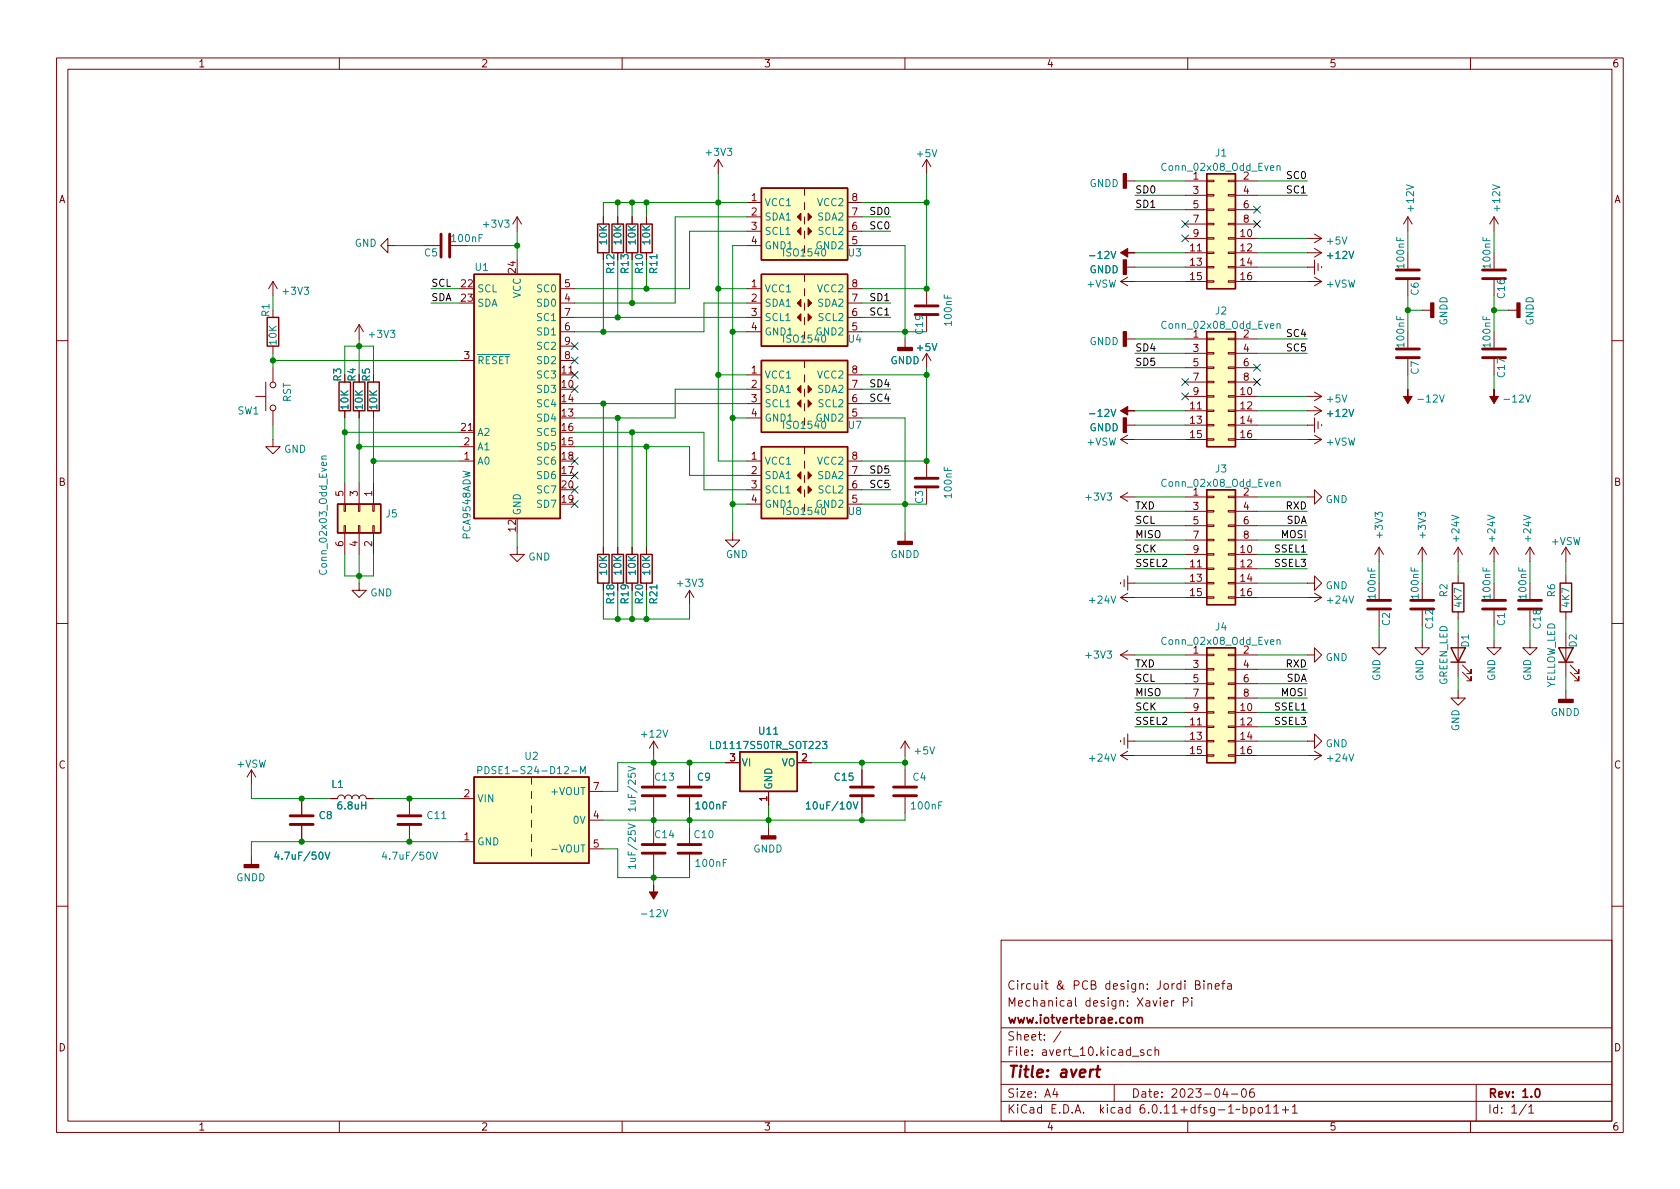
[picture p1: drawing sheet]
<svg xmlns="http://www.w3.org/2000/svg" width="297mm" height="210mm" viewBox="0 0 297 210" stroke-linecap="round" stroke-linejoin="round" font-family="sans-serif">
<g fill="none" stroke="#840000" stroke-width=".18">
<path d="M10 10.2h277v190.1h-277zM12 12.2h273v186.1h-273zM60 10.2v2M110 10.2v2M160 10.2v2M210 10.2v2M260 10.2v2M91.4 38.3v2.6M91.4 38.3l-.7 1.3M91.4 38.3l.8 1.3M106.7 38.3v1.3M109.2 38.3v1.3"/>
<path d="M111.8 38.3v1.3M114.3 38.3v1.3M127 28.2l-.8 1.3M127 28.2v2.5M127 28.2l.8 1.3M132.1 35.8h2.5M132.1 38.3h2.5M142.2 33.3v1.2M142.2 35.8v1.3M142.2 38.3v1.3M149.9 35.8h2.5M149.9 38.3h2.5"/>
<path d="M163.8 28.2l-.7 1.3M163.8 28.2v2.5M163.8 28.2l.8 1.3M199.1 32h1.6M209.5 32h3.9M209.5 34.5h3.9M209.5 37.1h3.9M209.5 39.6h3.9M213.4 39.5h1.2v.2h-1.2zM213.4 37h1.2v.2h-1.2zM213.4 34.4h1.2v.3h-1.2zM213.4 31.9h1.2v.2h-1.2z"/>
<path d="M217.2 39.5h1.2v.2h-1.2zM217.2 37h1.2v.2h-1.2zM217.2 34.4h1.2v.3h-1.2zM217.2 31.9h1.2v.2h-1.2zM218.4 32h3.8M218.4 34.5h3.8M218.4 37.1h3.8M218.4 39.6h3.8M248.9 38.3v2.6M248.9 38.3l-.7 1.3M248.9 38.3l.8 1.3M264.2 38.3v2.6"/>
<path d="M264.2 38.3l-.8 1.3M264.2 38.3l.7 1.3M48.3 49.8v2.5M48.3 49.8l-.8 1.2M48.3 49.8l.7 1.2M63.5 57.4l-.8 1.3M63.5 57.4v2.5M63.5 57.4l.8 1.3M68.6 43.4v-1.2l-1.3 1.2 1.3 1.3v-1.3h1.2M74.9 43.4h2.8M81.3 51h2.5M81.3 53.6h2.5"/>
<path d="M91.4 46v2.5M99.1 51h2.5M99.1 53.6h2.5M99.1 56.1h2.5M99.1 58.7h2.5M106.7 44.7v1.3M109.2 44.7v1.3M111.8 44.7v1.3M114.3 44.7v1.3M132.1 40.9h2.5M132.1 43.4h2.5M132.1 51h2.5"/>
<path d="M132.1 53.6h2.5M132.1 56.1h2.5M132.1 58.7h2.5M142.2 43.4v1.3zM142.2 58.7v1.2zM142.2 40.9v1.3M142.2 48.5v1.3M142.2 51v1.3M142.2 53.6v1.3M142.2 56.1v1.3M149.9 40.9h2.5M149.9 43.4h2.5"/>
<path d="M149.9 51h2.5M149.9 53.6h2.5M149.9 56.1h2.5M149.9 58.7h2.5M160 59.9v1.6M163.8 51v2.8M198.1 49.8h2.6M198.1 49.8l1.3 .7M199.1 47.2h1.6M199.1 59.9h1.6M199.4 49l-1.3 .8M209.5 42.2h3.9"/>
<path d="M209.5 49.8h3.9M209.5 44.7h3.9M209.5 47.2h3.9M209.5 59.9h3.9M211.7 44.4h.7M213.4 49.7h1.2v.2h-1.2zM213.4 47.1h1.2v.3h-1.2zM213.4 44.6h1.2v.2h-1.2zM213.4 42h1.2v.3h-1.2zM213.4 59.8h1.2v.3h-1.2zM217.2 49.7h1.2v.2h-1.2zM217.2 47.1h1.2v.3h-1.2z"/>
<path d="M217.2 44.6h1.2v.2h-1.2zM217.2 42h1.2v.3h-1.2zM217.2 59.8h1.2v.3h-1.2zM218.4 42.2h3.8M218.4 49.8h3.8M218.4 44.7h3.8M218.4 47.2h3.8M218.4 59.9h3.8M231.1 42.2h2.6M231.1 49.8h2.6M231.1 44.7h2.6M231.1 47.2h1.3"/>
<path d="M232.4 46v2.5M232.4 41.4l1.3 .8M232.4 49l1.3 .8M232.4 43.9l1.3 .8M233 46.6v1.3M233.7 47.1v.3M233.7 42.2l-1.3 .7M233.7 49.8l-1.3 .7M233.7 44.7l-1.3 .8M248.9 49.5v2.8M251.5 54.9h1.5M264.2 49.5v2.8"/>
<path d="M266.7 54.9h1.5M10 60.2h2M45.2 70.1h1.8M47 67.6v5M48.3 77.7v1.3h1.2l-1.2 1.3-1.3-1.3h1.3M48.3 61.2v1.3M48.3 65v2.6M48.3 72.6v2.6M61 72.6v1.3M63.5 72.6v1.3M66 72.6v1.3M81.3 79h2.5"/>
<path d="M81.3 76.4h2.5M81.3 63.7h2.5M82.8 76.1h.7M99.1 66.3h2.5M99.1 68.8h2.5M99.1 71.4h2.5M99.1 73.9h2.5M99.1 79h2.5M99.1 76.4h2.5M99.1 63.7h2.5M99.1 61.2h2.5M100.6 66h.7"/>
<path d="M132.1 66.3h2.5M132.1 68.8h2.5M132.1 71.4h2.5M132.1 73.9h2.5M142.2 73.9v1.3zM142.2 63.7v1.3M142.2 66.3v1.3M142.2 68.8v1.3M142.2 71.4v1.2M142.2 79v1.3M149.9 66.3h2.5M149.9 68.8h2.5"/>
<path d="M149.9 71.4h2.5M149.9 73.9h2.5M163.8 62.5v2.5M163.8 62.5l-.7 1.2M163.8 62.5l.8 1.2M198.1 77.7h2.6M198.1 77.7l1.3 .8M199.1 75.2h1.6M199.4 77l-1.3 .7M209.5 77.7h3.9M209.5 75.2h3.9M209.5 72.6h3.9"/>
<path d="M209.5 70.1h3.9M209.5 62.5h3.9M209.5 65h3.9M209.5 67.6h3.9M211.7 72.3h.7M213.4 77.6h1.2v.2h-1.2zM213.4 75.1h1.2v.2h-1.2zM213.4 72.5h1.2v.3h-1.2zM213.4 70h1.2v.2h-1.2zM213.4 67.4h1.2v.3h-1.2zM213.4 64.9h1.2v.2h-1.2zM213.4 62.4h1.2v.2h-1.2z"/>
<path d="M217.2 77.6h1.2v.2h-1.2zM217.2 75.1h1.2v.2h-1.2zM217.2 72.5h1.2v.3h-1.2zM217.2 70h1.2v.2h-1.2zM217.2 67.4h1.2v.3h-1.2zM217.2 64.9h1.2v.2h-1.2zM217.2 62.4h1.2v.2h-1.2zM218.4 77.7h3.8M218.4 75.2h3.8M218.4 72.6h3.8M218.4 70.1h3.8M218.4 62.5h3.8"/>
<path d="M218.4 65h3.8M218.4 67.6h3.8M231.1 77.7h2.6M231.1 75.2h1.3M231.1 72.6h2.6M231.1 70.1h2.6M232.4 77l1.3 .7M232.4 73.9v2.5M232.4 71.9l1.3 .7M232.4 69.3l1.3 .8M233 74.5v1.3M233.7 77.7l-1.3 .8"/>
<path d="M233.7 75.1v.2M233.7 72.6l-1.3 .8M233.7 70.1l-1.3 .8M248.9 63.5v2.8M264.2 63.5v2.8M285 60.2h2M60.8 89.1h.3v1.3h-.3zM60.8 93h.3v1.2h-.3zM61 85.3v3.8M61 94.2v3.8M63.4 89.1h.2v1.3h-.2zM63.4 93h.2v1.2h-.2z"/>
<path d="M63.5 85.3v3.8M63.5 94.2v3.8M65.9 89.1h.3v1.3h-.3zM65.9 93h.3v1.2h-.3zM66 85.3v3.8M66 94.2v3.8M81.3 81.5h2.5M91.4 96.8v1.2h1.3l-1.3 1.3-1.2-1.3h1.2M91.4 91.7v2.5M99.1 81.5h2.5M99.1 84.1h2.5M99.1 89.1h2.5"/>
<path d="M99.1 86.6h2.5M106.7 96.8v1.2M109.2 96.8v1.2M111.8 96.8v1.2M114.3 96.8v1.2M129.5 94.2v1.3h1.3l-1.3 1.3-1.2-1.3h1.2M132.1 81.5h2.5M132.1 84.1h2.5M132.1 89.1h2.5M132.1 86.6h2.5M142.2 89.1v1.3zM142.2 81.5v1.3"/>
<path d="M142.2 84.1v1.2M142.2 86.6v1.3M149.9 81.5h2.5M149.9 84.1h2.5M149.9 89.1h2.5M149.9 86.6h2.5M160 94.2v1.6M163.8 81.5v2.8M163.8 86.4v2.7M198.1 87.9h2.6M198.1 87.9l1.3 .7M199.4 87.1l-1.3 .8"/>
<path d="M209.5 87.9h3.9M209.5 98h3.9M209.5 90.4h3.9M209.5 93h3.9M209.5 95.5h3.9M213.4 97.9h1.2v.3h-1.2zM213.4 95.4h1.2v.2h-1.2zM213.4 92.8h1.2v.3h-1.2zM213.4 90.3h1.2v.2h-1.2zM213.4 87.8h1.2v.2h-1.2zM217.2 97.9h1.2v.3h-1.2zM217.2 95.4h1.2v.2h-1.2z"/>
<path d="M217.2 92.8h1.2v.3h-1.2zM217.2 90.3h1.2v.2h-1.2zM217.2 87.8h1.2v.2h-1.2zM218.4 87.9h3.8M218.4 98h3.8M218.4 90.4h3.8M218.4 93h3.8M218.4 95.5h3.8M231.1 87.9h1.3v-1.3l1.3 1.3-1.3 1.2v-1.2M243.8 96.8l-.7 1.2M243.8 96.8v2.5M243.8 96.8l.8 1.2"/>
<path d="M251.5 96.8l-.8 1.2M251.5 96.8v2.5M251.5 96.8l.7 1.2M257.8 96.8l-.8 1.2M257.8 96.8v2.5M257.8 96.8l.8 1.2M264.2 96.8v2.5M264.2 96.8l-.8 1.2M264.2 96.8l.7 1.2M270.5 96.8v2.5M270.5 96.8l-.8 1.2M270.5 96.8l.8 1.2"/>
<path d="M276.9 96.8v2.5M276.9 96.8l-.8 1.2M276.9 96.8l.7 1.2M10 110.2h2M63.5 103.1v1.3h1.3l-1.3 1.3-1.3-1.3h1.3M106.7 103.1v1.3M109.2 103.1v1.3M111.8 103.1v1.3M114.3 103.1v1.3M121.9 104.4l-.7 1.3M121.9 104.4v2.5M121.9 104.4l.8 1.3"/>
<path d="M198.1 105.7l1.3 .7M198.1 105.7h2.6M198.1 103v.2M198.1 115.8l1.3 .8M198.1 115.8h2.6M198.8 102.5v1.3M199.4 104.9l-1.3 .8M199.4 103.1h1.3M199.4 101.8v2.6M199.4 115.1l-1.3 .7M209.5 105.7h3.9M209.5 100.6h3.9"/>
<path d="M209.5 103.1h3.9M209.5 115.8h3.9M209.5 118.4h3.9M211.7 100.3h.7M213.4 105.5h1.2v.3h-1.2zM213.4 103h1.2v.2h-1.2zM213.4 100.5h1.2v.2h-1.2zM213.4 118.2h1.2v.3h-1.2zM213.4 115.7h1.2v.2h-1.2zM217.2 105.5h1.2v.3h-1.2zM217.2 103h1.2v.2h-1.2zM217.2 100.5h1.2v.2h-1.2z"/>
<path d="M217.2 118.2h1.2v.3h-1.2zM217.2 115.7h1.2v.2h-1.2zM218.4 105.7h3.8M218.4 100.6h3.8M218.4 103.1h3.8M218.4 115.8h3.8M218.4 118.4h3.8M231.1 103.1h1.3v-1.3l1.3 1.3-1.3 1.3v-1.3M231.1 115.8h1.3v-1.3l1.3 1.3-1.3 1.3v-1.3M231.1 105.7h2.6M232.4 104.9l1.3 .8M233.7 105.7l-1.3 .7"/>
<path d="M243.8 113.3v1.2h1.3l-1.3 1.3-1.2-1.3h1.2M243.8 107.9v2.8M251.5 113.3v1.2h1.2l-1.2 1.3-1.3-1.3h1.3M251.5 107.9v2.8M257.8 101.8v1.3M257.8 108.2v1.3M257.8 112v7.6M258.6 118.9l1.5 1.5v-.8v.8h-.8M258.6 117.6l1.5 1.5v-.7v.7h-.8M264.2 113.3v1.2h1.2l-1.2 1.3-1.3-1.3h1.3M264.2 107.9v2.8M270.5 113.3v1.2h1.3l-1.3 1.3-1.3-1.3h1.3"/>
<path d="M270.5 107.9v2.8M276.9 101.8v1.3M276.9 108.2v1.3M276.9 112v7.6M277.6 118.9l1.5 1.5v-.8v.8h-.7M277.6 117.6l1.5 1.5v-.7v.7h-.7M285 110.2h2M44.4 136.1v2.6M44.4 136.1l-.7 1.3M44.4 136.1l.8 1.3M94 137.4v1.3M94 139.9v1.3"/>
<path d="M104.1 139.9h2.6M115.6 131.1l-.8 1.2M115.6 131.1v2.5M115.6 136.1v2.8M115.6 131.1l.7 1.2M121.9 136.1v2.8M128.3 134.9h2.5M135.9 139.9v2.6M141 134.9h2.5M152.4 136.1v2.8M160 131.1v2.5M160 136.1v2.8"/>
<path d="M160 131.1l-.7 1.2M160 131.1l.8 1.2M198.1 130.9v.3M198.1 133.6l1.3 .8M198.1 133.6h2.6M198.8 130.4v1.3M199.4 129.8v2.5M199.4 132.8l-1.3 .8M199.4 131.1h1.3M209.5 133.6h3.9M209.5 126h3.9M209.5 128.5h3.9"/>
<path d="M209.5 131.1h3.9M209.5 120.9h3.9M209.5 123.4h3.9M211.7 128.2h.7M213.4 133.5h1.2v.2h-1.2zM213.4 130.9h1.2v.3h-1.2zM213.4 128.4h1.2v.2h-1.2zM213.4 125.9h1.2v.2h-1.2zM213.4 123.3h1.2v.3h-1.2zM213.4 120.8h1.2v.2h-1.2zM217.2 133.5h1.2v.2h-1.2zM217.2 130.9h1.2v.3h-1.2z"/>
<path d="M217.2 128.4h1.2v.2h-1.2zM217.2 125.9h1.2v.2h-1.2zM217.2 123.3h1.2v.3h-1.2zM217.2 120.8h1.2v.2h-1.2zM218.4 133.6h3.8M218.4 126h3.8M218.4 128.5h3.8M218.4 131.1h3.8M218.4 120.9h3.8M218.4 123.4h3.8M231.1 131.1h1.3v-1.3l1.3 1.3-1.3 1.2v-1.2M231.1 133.6h2.6"/>
<path d="M232.4 132.8l1.3 .8M233.7 133.6l-1.3 .8M257.8 122.2v1.2h1.3l-1.3 1.3-1.3-1.3h1.3M276.9 122.2v1.5M44.4 151.4v1.5M53.3 141.2v2.8M53.3 146v2.8M58.4 141.2h1.3a.64 .64 0 0 1 .6-.6 .64 .64 0 0 1 .7 .6 .64 .64 0 0 1 .6-.6 .64 .64 0 0 1 .6 .6 .64 .64 0 0 1 .7-.6 .64 .64 0 0 1 .6 .6 .64 .64 0 0 1 .6-.6 .64 .64 0 0 1 .7 .6h1.2M72.4 141.2v2.8M72.4 146v2.8M81.3 148.8h2.5M81.3 141.2h2.5"/>
<path d="M94 142.5v1.3M94 145v1.3M94 147.6v1.2M94 150.1v1.3M104.1 145h2.6M104.1 150.1h2.6M115.6 141v2.8M115.6 146.3v2.8M115.6 151.1v2.8M121.9 141v2.8M121.9 146.3v2.8M121.9 151.1v2.8"/>
<path d="M135.9 146.3v1.5M152.4 141v2.8M160 141v2.8M10 160.2h2M177 166.3h108v32h-108zM184.7 173.9h.6M184.9 173.4v1.3l.4 .2M188.8 177h.6v.9M189.4 177.3l-.5 .1a.29 .29 0 0 0-.2 .2 .29 .29 0 0 0 .2 .3h.5M190.1 176.4v1.3l.3 .2M199.4 177.8v.1M199.4 177v.1"/>
<path d="M202.9 174.8v.1M202.9 174v.1M285 160.2h2M60 198.3v2M110 198.3v2M160 198.3v2M177 194.8h108M177 191.8h108M177 187.8h108M177 181.8h108M182.5 186.5v.1M182.5 185.7v.1"/>
<path d="M184.6 183.8v.1M184.6 183v.1M187.6 182.4l-1.3 1.9M197 191.8v3M203.6 185.7l-.5-.1-.2 .3v.4l.1 .3h.6M204.2 185.8l.2-.2 .4 .1 .1 .9M204.2 185.1v1.5M210 198.3v2M217.7 193.5h1.2M219.7 192.6l.2-.1a.81 .81 0 0 1 .5 .7 .81 .81 0 0 1-.3 .8h-.1a.81 .81 0 0 1-.6-.6 .81 .81 0 0 1 .3-.8zM221.6 192.5a.59 .59 0 0 0-.7 .7v.5l.2 .3h.4l.2-.1 .1-.5-.2-.2-.4-.1-.3 .3M223.8 196.8h.8"/>
<path d="M225.2 195.8l.4-.5v1.5M225.2 196.8h.9M226.7 196.3h1.2M227.3 195.7v1.1M228.5 195.8l.4-.5v1.5M228.5 196.8h.9M260 198.3v2M261 191.8v6.5M270.3 195.8l.4-.5v1.5M270.3 196.8h.9"/>
<circle cx="48.3" cy="72.1" r=".51"/>
<circle cx="48.3" cy="68.1" r=".51"/>
</g>
<path d="M200.7 180.1l.2-.2 .4 .1v.9M201.3 180.1l.3-.2 .3 .1 .1 .9" fill="none" stroke="#840000" stroke-width=".3"/>
<g fill="none" stroke="#840000" stroke-width=".25">
<path d="M105.7 39.6h2v5.1h-2zM108.2 39.6h2v5.1h-2zM110.7 39.6h2.1v5.1h-2.1zM113.3 39.6h2v5.1h-2zM134.6 33.3h15.3v12.7h-15.3zM213.4 30.7h5v20.3h-5zM47.2 56.1h2.1v5.1h-2.1zM83.8 48.5h15.3v43.2h-15.3zM134.6 48.5h15.3v12.7h-15.3zM213.4 58.7h5v20.3h-5zM59.9 67.6h2.1v5h-2.1zM62.5 67.6h2v5h-2z"/>
<path d="M65 67.6h2.1v5h-2.1zM134.6 63.7h15.3v12.7h-15.3zM134.6 79h15.3v12.7h-15.3zM59.7 89.1h7.6v5.1h-7.6zM105.7 98h2v5.1h-2zM108.2 98h2v5.1h-2zM110.7 98h2.1v5.1h-2.1zM113.3 98h2v5.1h-2zM213.4 86.6h5v20.3h-5zM213.4 114.5h5v20.4h-5zM256.5 114.5h2.6l-1.3 2.6zM256.5 117.1h2.6"/>
<path d="M256.8 103.1h2v5.1h-2zM275.6 114.5h2.5l-1.2 2.6zM275.6 117.1h2.5M275.8 103.1h2.1v5.1h-2.1zM83.8 137.4h20.3v15.2h-20.3zM130.8 133h10.2v6.9h-10.2z"/>
</g>
<g fill="none" stroke="#008484" stroke-width=".18">
<path d="M89.2 38.9h.8l-.4 .5 .3 .1v.6l-.1 .1-.6-.1M128.6 26.2h.8l-.4 .5 .3 .1v.6l-.2 .1-.5-.1M164.8 26.5l.4 1.2 .4-1.2M224.6 29.7l.6-.1v-.2l-.4-.1-.2 .2 .1 .6h.5M225.8 29.4l.2-.1 .3 .1v.7M225.8 29.3v.8M248.7 32.7l1.2 .4-1.2 .4M263.9 32.7l1.3 .4-1.3 .4M53.8 50.8h.8l-.4 .5 .3 .1v.5l-.2 .2-.5-.2M69 58.4h.8l-.4 .5 .4 .1v.6l-.2 .1-.6-.1M85.3 41.5h-.6v1.2M116.1 45v.7"/>
<path d="M145.4 44.1l.2-.1a.68 .68 0 0 1 .4 .6 .68 .68 0 0 1-.4 .7l-.2-.1-.1-.4zM145.4 59.4l.2-.2a.68 .68 0 0 1 .4 .7 .68 .68 0 0 1-.4 .6l-.2-.1-.1-.4zM166.9 52.1v.6h1.3M196.4 44.4l.5 1.3 .4-1.3M224.6 57.7l.6-.2v-.2l-.4-.1-.2 .2 .1 .6h.5M225.8 57.4l.2-.2 .3 .1v.8M225.8 57.2v.9M237.3 41.9l.4 1.3 .4-1.3M238.5 44.4l.4 1.3 .5-1.3M247 55.9v.6h1.2M247 41.9v.7h1.2M262.2 41.9v.7h1.3"/>
<path d="M262.2 55.9v.6h1.3M84.4 62.7h5.7M145.4 74.6l.2-.1a.68 .68 0 0 1 .4 .6 .68 .68 0 0 1-.4 .7l-.2-.2-.1-.3zM164.8 60.7l.4 1.3 .4-1.3M196.4 72.4l.5 1.2 .4-1.2M237.3 69.8l.4 1.3 .4-1.3M238.5 72.4l.4 1.2 .5-1.2M254.5 69.8l.4 1.3 .5-1.3M269.7 69.8l.5 1.3 .4-1.3M56.9 81.2h.8M57.7 81.8v.4l-.2 .1h-.6v-.5l.3-.1 .1 .6M57.7 80.6l-.8 .1v.3l.1 .2"/>
<path d="M145.4 89.8l.2-.1a.68 .68 0 0 1 .4 .7 .68 .68 0 0 1-.4 .6l-.2-.1-.1-.4zM166.9 82.6v.6h1.3M195.7 87.2h.8l-.4 .5 .4 .1v.5l-.2 .2-.6-.2M224.6 85.6l.6-.1v-.3h-.4l-.2 .2 .1 .6h.5M225.8 85.3l.2-.1h.3v.8M225.8 85.2v.8M243.1 91.4v-.8l.5 .4 .1-.4h.6l.1 .2-.1 .6M250.8 91.4v-.8l.4 .4 .2-.4h.5l.1 .2-.1 .6M256.7 91.1l1.2 .4-1.2 .4M263 91.1l1.3 .4-1.3 .4M269.4 91.1l1.2 .4-1.2 .4M116.1 103.4v.8"/>
<path d="M123.5 102.4h.8l-.4 .5 .3 .1v.6l-.1 .1-.6-.1M195.7 115.1h.8l-.4 .5 .4 .1v.6l-.2 .1-.6-.1M196.4 105.4l.5 1.3 .4-1.3M224.6 113.5l.6-.1v-.2l-.4-.1-.2 .2 .1 .6h.5M225.8 113.2l.2-.1 .3 .1v.8M225.8 113.1v.9M238.5 105.4l.4 1.3 .5-1.3M241.9 100.4v.6h1.2M249.5 100.4v.6h1.3M262.2 100.4v.6h1.3M268.5 100.4v.6h1.3M99.8 135.7l.5-.2 .2 .4-.8 .9h.8"/>
<path d="M101.1 136.3h.9M102.6 136.8v-1.3l.5 1 .4-1v1.3M111.1 135.5l1.2 .4-1.2 .5M117.2 129.1l.4 1.3 .5-1.3M136.8 129.8h.7M145.4 131.1h.8l-.4 .5 .3 .1v.6l-.1 .1-.6-.1M164.4 132.1l.4 1.2 .4-1.2M196.4 133.3l.5 1.3 .4-1.3M238.5 133.3l.4 1.3 .5-1.3M56.5 150.8l.2-.1a.68 .68 0 0 1 .4 .6 .68 .68 0 0 1-.4 .7l-.2-.2-.1-.3zM57.5 150.7l.4 1.3 .4-1.3M64 142.4h.7"/>
<path d="M64.7 141.8v1.3M75.6 150.8l.1-.1a.68 .68 0 0 1 .5 .6 .68 .68 0 0 1-.5 .7l-.1-.2-.2-.3zM76.5 150.7l.4 1.3 .5-1.3M78.1 144.8h.7M102.7 149.4h.7M111.1 145.7l1.2 .4-1.2 .4M128.5 152h-.6v1.2M128.5 141.8h-.6v1.3M150.8 141.8l.5 1.3 .4-1.3M166.6 141.8h-.6v1.3M117.2 160.8l.4 1.3 .5-1.3"/>
</g>
<g fill="#ffffc2" stroke="#ffffc2" stroke-width=".18">
<path d="M83.8 137.4h20.3v15.2h-20.3z"/>
<path d="M213.4 86.6h5v20.3h-5z"/>
<path d="M134.6 63.7h15.3v12.7h-15.3z"/>
<path d="M134.6 33.3h15.3v12.7h-15.3z"/>
<path d="M134.6 48.5h15.3v12.7h-15.3z"/>
<path d="M83.8 48.5h15.3v43.2h-15.3z"/>
<path d="M134.6 79h15.3v12.7h-15.3z"/>
<path d="M59.7 89.1h7.6v5.1h-7.6z"/>
<path d="M130.8 133h10.2v6.9h-10.2z"/>
<path d="M213.4 114.5h5v20.4h-5z"/>
<path d="M213.4 30.7h5v20.3h-5z"/>
<path d="M213.4 58.7h5v20.3h-5z"/>
</g>
<g fill="#840000" stroke="#840000" stroke-width=".18">
<path d="M248.9 68.8v1.3h.8l-.8 1.3-.7-1.3h.7z"/>
<path d="M141 68.8l.6-.6v1.3z"/>
<path d="M142.9 70.7l.6 .7-.6 .6z"/>
<path d="M142.9 68.2l.6 .6-.6 .7z"/>
<path d="M141 71.4l.6-.7v1.3z"/>
<path d="M141 38.3l.6-.6v1.3z"/>
<path d="M142.9 40.3l.6 .6-.6 .6z"/>
<path d="M142.9 37.7l.6 .6-.6 .7z"/>
<path d="M141 40.9l.6-.6v1.2z"/>
<path d="M141 53.6l.6-.6v1.2z"/>
<path d="M142.9 55.5l.6 .6-.6 .7z"/>
<path d="M142.9 53l.6 .6-.6 .6z"/>
<path d="M141 56.1l.6-.6v1.3z"/>
<path d="M141 84.1l.6-.7v1.3z"/>
<path d="M142.9 86l.6 .6-.6 .6z"/>
<path d="M142.9 83.4l.6 .7-.6 .6z"/>
<path d="M141 86.6l.6-.6v1.2z"/>
<path d="M264.2 68.8v1.3h.7l-.7 1.3-.8-1.3h.8z"/>
<path d="M198.1 72.6l1.3-.7v.7h1.3h-1.3v.8z"/>
<path d="M198.1 44.7l1.3-.8v.8h1.3h-1.3v.8z"/>
<path d="M115.6 156.5v1.2h.7l-.7 1.3-.8-1.3h.8z"/>
</g>
<g fill="none" stroke="#840000" stroke-width=".51">
<path d="M78 41.4v4.1M79.5 41.4v4.1M161.8 55.6h4.1M161.8 54.1h4.1M246.9 49.3h4.1M246.9 47.7h4.1M262.1 49.3h4.1M262.1 47.7h4.1M246.9 63.2h4.1M246.9 61.7h4.1M262.1 63.2h4.1M262.1 61.7h4.1"/>
<path d="M161.8 86.1h4.1M161.8 84.6h4.1M241.8 107.7h4.1M241.8 106.2h4.1M249.4 107.7h4.1M249.4 106.2h4.1M262.1 107.7h4.1M262.1 106.2h4.1M268.5 107.7h4M268.5 106.2h4M113.5 139.2h4.1M119.9 139.2h4.1"/>
<path d="M150.4 139.2h4M158 139.2h4.1M51.3 145.8h4.1M51.3 144.3h4.1M70.4 145.8h4M70.4 144.3h4M113.5 140.7h4.1M113.5 150.9h4.1M113.5 149.3h4.1M119.9 140.7h4.1M119.9 150.9h4.1M119.9 149.3h4.1"/>
<path d="M150.4 140.7h4M158 140.7h4.1"/>
</g>
<g fill="#840000" stroke="#840000" stroke-width=".25">
<path d="M253 53.6h.5v2.5h-.5z"/>
<path d="M43.2 152.9h2.5v.5h-2.5z"/>
<path d="M158.7 61.5h2.6v.5h-2.6z"/>
<path d="M158.7 95.8h2.6v.5h-2.6z"/>
<path d="M268.2 53.6h.5v2.5h-.5z"/>
<path d="M198.6 73.9h.5v2.5h-.5z"/>
<path d="M275.6 123.7h2.5v.5h-2.5z"/>
<path d="M198.6 58.7h.5v2.5h-.5z"/>
<path d="M198.6 46h.5v2.5h-.5z"/>
<path d="M198.6 30.7h.5v2.6h-.5z"/>
<path d="M134.6 147.8h2.6v.5h-2.6z"/>
</g>
<g fill="none" stroke="#008400" stroke-width=".18">
<path d="M109.2 35.8v2.5M111.8 35.8v2.5M114.3 35.8v2.5M127 30.7v50.8h5.1M132.1 38.3h-12.7v15.3h-17.8M132.1 35.8h-25.4v2.5M152.4 35.8h11.4M152.4 38.3h5.1M163.8 30.7v20.3h-11.4M200.7 32h8.8M200.7 34.5h8.8M200.7 37.1h8.8"/>
<path d="M222.2 32h8.9M222.2 34.5h8.9M48.3 52.3v2.6M63.5 59.9v6.4M69.8 43.4h5.1M76.2 53.6h5.1M76.2 51h5.1M82.5 43.4h8.9M91.4 40.9v5.1M101.6 56.1h30.5M106.7 46v12.7M109.2 46v10.1"/>
<path d="M111.8 46v7.6M114.3 46v5M127 51h5.1M129.5 58.7h2.6M132.1 53.6h-7.6v5.1h-22.9M132.1 40.9h-10.2v10.1h-20.3M132.1 43.4h-2.6v50.8M152.4 58.7h11.4M152.4 53.6h5.1M152.4 40.9h5.1M152.4 43.4h7.6v16.5M152.4 56.1h5.1"/>
<path d="M200.7 59.9h8.8M200.7 49.8h8.8M200.7 44.7h8.8M200.7 47.2h8.8M222.2 59.9h8.9M222.2 49.8h8.9M222.2 44.7h8.9M222.2 47.2h8.9M222.2 42.2h8.9M248.9 40.9v3.8M248.9 52.3v6.4M248.9 54.9h2.6"/>
<path d="M264.2 54.9h2.5M264.2 40.9v3.8M264.2 52.3v6.4M48.3 62.5v2.5M48.3 75.2v2.5M48.3 63.7h33M61 66.3v-5.1h5v5.1M61 73.9v11.4M61 76.4h20.3M63.5 73.9v11.4M63.5 79h17.8M66 73.9v11.4"/>
<path d="M101.6 79h20.3v5.1h10.2M101.6 76.4h22.9v10.2h7.6M101.6 71.4h30.5M106.7 71.4v25.4M109.2 73.9v22.9M111.8 76.4v20.4M114.3 79v17.8M127 66.3h5.1M129.5 73.9h2.6M132.1 68.8h-12.7v5.1h-17.8M152.4 73.9h7.6v20.3M152.4 66.3h11.4"/>
<path d="M152.4 68.8h5.1M152.4 71.4h5.1M163.8 65v16.5h-11.4M200.7 77.7h8.8M200.7 75.2h8.8M200.7 72.6h8.8M200.7 62.5h8.8M200.7 65h8.8M222.2 77.7h8.9M222.2 70.1h8.9M222.2 75.2h8.9M222.2 72.6h8.9"/>
<path d="M222.2 62.5h8.9M248.9 66.3v2.5M264.2 66.3v2.5M61 98v3.8h5v-3.8M63.5 98v5.1M66 81.5h15.3M91.4 94.2v2.6M129.5 89.1h2.6M152.4 89.1h11.4M152.4 86.6h5.1M152.4 84.1h5.1M200.7 87.9h8.8"/>
<path d="M200.7 93h8.8M200.7 90.4h8.8M200.7 95.5h8.8M200.7 98h8.8M222.2 87.9h8.9M222.2 93h8.9M222.2 90.4h8.9M222.2 95.5h8.9M222.2 98h8.9M243.8 99.3v3.8M251.5 99.3v3.8M257.8 99.3v2.5"/>
<path d="M264.2 99.3v3.8M270.5 99.3v3.8M276.9 99.3v2.5M106.7 104.4v5.1h15.2v-2.6M109.2 104.4v5.1M111.8 104.4v5.1M114.3 104.4v5.1M200.7 103.1h8.8M200.7 100.6h8.8M200.7 118.4h8.8M200.7 115.8h8.8M200.7 105.7h8.8"/>
<path d="M222.2 103.1h8.9M222.2 100.6h8.9M222.2 118.4h8.9M222.2 115.8h8.9M222.2 105.7h8.9M243.8 110.7v2.6M251.5 110.7v2.6M257.8 109.5v2.5M257.8 119.6v2.6M264.2 110.7v2.6M270.5 110.7v2.6M276.9 109.5v2.5"/>
<path d="M276.9 119.6v2.6M44.4 138.7v2.5h14M115.6 133.6v2.5M121.9 134.9v1.2M128.3 134.9h-19.1v5h-2.5M143.5 134.9h16.5M152.4 134.9v1.2M160 133.6v2.5M200.7 120.9h8.8M200.7 133.6h8.8M200.7 123.4h8.8M200.7 126h8.8"/>
<path d="M200.7 128.5h8.8M200.7 131.1h8.8M222.2 120.9h8.9M222.2 133.6h8.9M222.2 123.4h8.9M222.2 126h8.9M222.2 128.5h8.9M222.2 131.1h8.9M66 141.2h15.3M81.3 148.8h-36.9v2.6M106.7 150.1h2.5v5.1h12.7v-1.3M115.6 143.8v2.5"/>
<path d="M115.6 153.9v2.6M121.9 143.8v2.5M135.9 142.5v3.8M152.4 143.8v1.2M160 143.8v1.2h-53.3"/>
</g>
<g fill="none" stroke="#000084" stroke-width=".18">
<path d="M208.9 39l1.3 1.2M210.2 39l-1.3 1.2M221.6 39l1.3 1.2M221.6 36.5l1.3 1.2M222.9 39l-1.3 1.2M222.9 36.5l-1.3 1.2M208.9 41.5l1.3 1.3M210.2 41.5l-1.3 1.3M101 68.2l1.2 1.2M101 65.7l1.2 1.2M101 60.6l1.2 1.2M101 63.1l1.2 1.3"/>
<path d="M102.2 68.2l-1.2 1.2M102.2 65.7l-1.2 1.2M102.2 60.6l-1.2 1.2M102.2 63.1l-1.2 1.3M208.9 66.9l1.3 1.3M208.9 69.5l1.3 1.2M210.2 66.9l-1.3 1.3M210.2 69.5l-1.3 1.2M221.6 64.4l1.3 1.2M221.6 66.9l1.3 1.3M222.9 64.4l-1.3 1.2M222.9 66.9l-1.3 1.3"/>
<path d="M101 86l1.2 1.2M101 88.5l1.2 1.3M101 80.9l1.2 1.2M101 83.5l1.2 1.2M102.2 86l-1.2 1.2M102.2 88.5l-1.2 1.3M102.2 80.9l-1.2 1.2M102.2 83.5l-1.2 1.2"/>
</g>
<g fill="#008400" stroke="#008400" stroke-width=".18">
<circle cx="111.8" cy="76.4" r=".46"/>
<circle cx="248.9" cy="54.9" r=".46"/>
<circle cx="264.2" cy="54.9" r=".46"/>
<circle cx="163.8" cy="66.3" r=".46"/>
<circle cx="160" cy="58.7" r=".46"/>
<circle cx="163.8" cy="51" r=".46"/>
<circle cx="163.8" cy="35.8" r=".46"/>
<circle cx="106.7" cy="58.7" r=".46"/>
<circle cx="106.7" cy="71.4" r=".46"/>
<circle cx="109.2" cy="73.9" r=".46"/>
<circle cx="111.8" cy="35.8" r=".46"/>
<circle cx="109.2" cy="35.8" r=".46"/>
<circle cx="91.4" cy="43.4" r=".46"/>
<circle cx="129.5" cy="58.7" r=".46"/>
<circle cx="127" cy="35.8" r=".46"/>
<circle cx="127" cy="51" r=".46"/>
<circle cx="129.5" cy="89.1" r=".46"/>
<circle cx="129.5" cy="73.9" r=".46"/>
<circle cx="127" cy="66.3" r=".46"/>
<circle cx="163.8" cy="81.5" r=".46"/>
<circle cx="114.3" cy="79" r=".46"/>
<circle cx="160" cy="89.1" r=".46"/>
<circle cx="114.3" cy="35.8" r=".46"/>
<circle cx="114.3" cy="51" r=".46"/>
<circle cx="109.2" cy="56.1" r=".46"/>
<circle cx="111.8" cy="53.6" r=".46"/>
<circle cx="152.4" cy="134.9" r=".46"/>
<circle cx="152.4" cy="145" r=".46"/>
<circle cx="114.3" cy="109.5" r=".46"/>
<circle cx="160" cy="134.9" r=".46"/>
<circle cx="135.9" cy="145" r=".46"/>
<circle cx="66" cy="81.5" r=".46"/>
<circle cx="109.2" cy="109.5" r=".46"/>
<circle cx="111.8" cy="109.5" r=".46"/>
<circle cx="53.3" cy="148.8" r=".46"/>
<circle cx="53.3" cy="141.2" r=".46"/>
<circle cx="72.4" cy="141.2" r=".46"/>
<circle cx="72.4" cy="148.8" r=".46"/>
<circle cx="63.5" cy="101.8" r=".46"/>
<circle cx="61" cy="76.4" r=".46"/>
<circle cx="48.3" cy="63.7" r=".46"/>
<circle cx="63.5" cy="61.2" r=".46"/>
<circle cx="63.5" cy="79" r=".46"/>
<circle cx="121.9" cy="145" r=".46"/>
<circle cx="115.6" cy="145" r=".46"/>
<circle cx="121.9" cy="134.9" r=".46"/>
<circle cx="115.6" cy="155.2" r=".46"/>
<circle cx="115.6" cy="134.9" r=".46"/>
</g>
<g font-size="2.8" fill="#840000">
<text x="178" y="191.2">Title:</text>
<text x="187.3" y="191.2">avert</text>
</g>
<g font-size="2.1" fill="#840000">
<text x="178" y="178.5">Mechanical</text>
<text x="178" y="175.5">Circuit</text>
<text x="186.7" y="175.5">&amp;</text>
<text x="189.8" y="175.5">PCB</text>
<text x="191.8" y="178.5">design:</text>
<text x="195.6" y="175.5">design:</text>
<text x="201.1" y="178.5">Xavier</text>
<text x="204.9" y="175.5">Jordi</text>
<text x="209.2" y="178.5">Pi</text>
<text x="211.7" y="175.5">Binefa</text>
<text x="178" y="184.5">Sheet:</text>
<text x="178" y="181.5">www.iotvertebrae.com</text>
<text x="178" y="187.2">File:</text>
<text x="184.4" y="187.2">avert_10.kicad_sch</text>
<text x="178" y="197.4">KiCad</text>
<text x="178" y="194.6">Size:</text>
<text x="184.7" y="194.6">A4</text>
<text x="185.7" y="197.4">E.D.A.</text>
<text x="194.6" y="197.4">kicad</text>
<text x="200" y="194.6">Date:</text>
<text x="201.8" y="197.4">6.0.11+dfsg-1~bpo11+1</text>
<text x="207" y="194.6">2023-04-06</text>
<text x="263" y="194.6">Rev:</text>
<text x="263" y="197.4">Id:</text>
<text x="267.1" y="197.4">1/1</text>
<text x="269.1" y="194.6">1.0</text>
</g>
<g font-size="1.8" fill="#840000">
<text x="35" y="12.3">1</text>
<text x="85" y="12.3">2</text>
<text x="135" y="12.3">3</text>
<text x="185" y="12.3">4</text>
<text x="235" y="12.3">5</text>
<text x="285" y="12.3">6</text>
<text x="132.7" y="35.6">1</text>
<text x="150.4" y="35.6">8</text>
<text x="210.8" y="31.7">1</text>
<text x="210.8" y="34.3">3</text>
<text x="219.7" y="31.7">2</text>
<text x="219.7" y="34.3">4</text>
<text x="10.4" y="36.3">A</text>
<text x="132.7" y="38.1">2</text>
<text x="132.7" y="40.6">3</text>
<text x="150.4" y="40.6">6</text>
<text x="150.4" y="38.1">7</text>
<text x="210.8" y="36.8">5</text>
<text x="210.8" y="39.4">7</text>
<text x="210.8" y="41.9">9</text>
<text x="219.1" y="41.9">10</text>
<text x="219.7" y="36.8">6</text>
<text x="219.7" y="39.4">8</text>
<text x="285.4" y="36.3">A</text>
<text x="132.7" y="43.2">4</text>
<text x="150.4" y="43.2">5</text>
<text x="210.2" y="44.4">11</text>
<text x="210.2" y="47">13</text>
<text x="219.1" y="44.4">12</text>
<text x="219.1" y="47">14</text>
<text x="81.3" y="50.8">22</text>
<text x="81.3" y="53.3">23</text>
<text x="91.2" y="48.5" transform="rotate(-90 91.2 48.5)">24</text>
<text x="99.6" y="53.3">4</text>
<text x="99.6" y="50.8">5</text>
<text x="132.7" y="50.8">1</text>
<text x="132.7" y="53.3">2</text>
<text x="150.4" y="53.3">7</text>
<text x="150.4" y="50.8">8</text>
<text x="210.2" y="49.5">15</text>
<text x="219.1" y="49.5">16</text>
<text x="99.6" y="58.4">6</text>
<text x="99.6" y="55.9">7</text>
<text x="132.7" y="55.9">3</text>
<text x="132.7" y="58.4">4</text>
<text x="150.4" y="58.4">5</text>
<text x="150.4" y="55.9">6</text>
<text x="210.8" y="59.7">1</text>
<text x="219.7" y="59.7">2</text>
<text x="81.9" y="63.5">3</text>
<text x="99.6" y="63.5">8</text>
<text x="99.6" y="61">9</text>
<text x="210.8" y="62.2">3</text>
<text x="210.8" y="64.8">5</text>
<text x="219.7" y="62.2">4</text>
<text x="219.7" y="64.8">6</text>
<text x="60.7" y="67.6" transform="rotate(-90 60.7 67.6)">R3</text>
<text x="63.3" y="67.6" transform="rotate(-90 63.3 67.6)">R4</text>
<text x="65.8" y="67.6" transform="rotate(-90 65.8 67.6)">R5</text>
<text x="99" y="68.6">10</text>
<text x="99" y="66">11</text>
<text x="99" y="71.1">14</text>
<text x="132.7" y="66">1</text>
<text x="132.7" y="68.6">2</text>
<text x="132.7" y="71.1">3</text>
<text x="150.4" y="71.1">6</text>
<text x="150.4" y="68.6">7</text>
<text x="150.4" y="66">8</text>
<text x="210.8" y="67.3">7</text>
<text x="210.8" y="69.8">9</text>
<text x="219.1" y="69.8">10</text>
<text x="219.7" y="67.3">8</text>
<text x="81.3" y="76.2">21</text>
<text x="99" y="73.7">13</text>
<text x="99" y="76.2">16</text>
<text x="132.7" y="73.7">4</text>
<text x="150.4" y="73.7">5</text>
<text x="210.2" y="72.4">11</text>
<text x="210.2" y="74.9">13</text>
<text x="210.2" y="77.5">15</text>
<text x="219.1" y="72.4">12</text>
<text x="219.1" y="74.9">14</text>
<text x="219.1" y="77.5">16</text>
<text x="81.9" y="81.3">1</text>
<text x="81.9" y="78.7">2</text>
<text x="99" y="78.7">15</text>
<text x="99" y="83.8">17</text>
<text x="99" y="81.3">18</text>
<text x="132.7" y="81.3">1</text>
<text x="132.7" y="83.8">2</text>
<text x="150.4" y="83.8">7</text>
<text x="150.4" y="81.3">8</text>
<text x="10.3" y="86.3">B</text>
<text x="60.7" y="87.9" transform="rotate(-90 60.7 87.9)">5</text>
<text x="63.2" y="87.9" transform="rotate(-90 63.2 87.9)">3</text>
<text x="65.8" y="87.9" transform="rotate(-90 65.8 87.9)">1</text>
<text x="99" y="88.9">19</text>
<text x="99" y="86.4">20</text>
<text x="132.7" y="86.4">3</text>
<text x="132.7" y="88.9">4</text>
<text x="150.4" y="88.9">5</text>
<text x="150.4" y="86.4">6</text>
<text x="210.8" y="87.6">1</text>
<text x="219.7" y="87.6">2</text>
<text x="285.3" y="86.3">B</text>
<text x="91.2" y="94.2" transform="rotate(-90 91.2 94.2)">12</text>
<text x="210.8" y="90.2">3</text>
<text x="210.8" y="92.7">5</text>
<text x="210.8" y="95.2">7</text>
<text x="219.7" y="90.2">4</text>
<text x="219.7" y="92.7">6</text>
<text x="219.7" y="95.2">8</text>
<text x="60.7" y="96.8" transform="rotate(-90 60.7 96.8)">6</text>
<text x="63.2" y="96.8" transform="rotate(-90 63.2 96.8)">4</text>
<text x="65.8" y="96.8" transform="rotate(-90 65.8 96.8)">2</text>
<text x="210.2" y="100.3">11</text>
<text x="210.8" y="97.8">9</text>
<text x="219.1" y="97.8">10</text>
<text x="219.1" y="100.3">12</text>
<text x="210.2" y="102.9">13</text>
<text x="210.2" y="105.4">15</text>
<text x="219.1" y="102.9">14</text>
<text x="219.1" y="105.4">16</text>
<text x="210.8" y="115.6">1</text>
<text x="210.8" y="118.1">3</text>
<text x="219.7" y="115.6">2</text>
<text x="219.7" y="118.1">4</text>
<text x="210.8" y="120.6">5</text>
<text x="210.8" y="123.2">7</text>
<text x="210.8" y="125.7">9</text>
<text x="219.1" y="125.7">10</text>
<text x="219.7" y="120.6">6</text>
<text x="219.7" y="123.2">8</text>
<text x="210.2" y="128.3">11</text>
<text x="210.2" y="130.8">13</text>
<text x="219.1" y="128.3">12</text>
<text x="219.1" y="130.8">14</text>
<text x="10.3" y="136.3">C</text>
<text x="128.9" y="134.6">3</text>
<text x="141.6" y="134.6">2</text>
<text x="210.2" y="133.3">15</text>
<text x="219.1" y="133.3">16</text>
<text x="285.3" y="136.3">C</text>
<text x="81.9" y="141">2</text>
<text x="104.7" y="139.7">7</text>
<text x="135.6" y="141.9" transform="rotate(-90 135.6 141.9)">1</text>
<text x="81.9" y="148.6">1</text>
<text x="104.7" y="144.8">4</text>
<text x="104.7" y="149.9">5</text>
<text x="10.3" y="186.3">D</text>
<text x="285.3" y="186.3">D</text>
<text x="35" y="200.3">1</text>
<text x="85" y="200.3">2</text>
<text x="135" y="200.3">3</text>
<text x="185" y="200.3">4</text>
<text x="235" y="200.3">5</text>
<text x="285" y="200.3">6</text>
</g>
<g font-size="1.8" fill="#008484">
<text x="124.5" y="27.9">+3V3</text>
<text x="161.8" y="28.2">+5V</text>
<text x="214.7" y="28.1">J1</text>
<text x="192.6" y="33.5">GNDD</text>
<text x="205.1" y="30.6">Conn_02x08_Odd_Even</text>
<text x="85.1" y="40.6">+3V3</text>
<text x="135.1" y="36.8">VCC1</text>
<text x="135.1" y="39.4">SDA1</text>
<text x="135.1" y="41.9">SCL1</text>
<text x="144.4" y="36.8">VCC2</text>
<text x="144.4" y="39.4">SDA2</text>
<text x="144.5" y="41.9">SCL2</text>
<text x="250.4" y="37.7" transform="rotate(-90 250.4 37.7)">+12V</text>
<text x="265.6" y="37.7" transform="rotate(-90 265.6 37.7)">+12V</text>
<text x="62.6" y="44">GND</text>
<text x="74.9" y="45.7">C5</text>
<text x="79.5" y="43.2">100nF</text>
<text x="107.7" y="43.5" transform="rotate(-90 107.7 43.5)">10K</text>
<text x="110.2" y="43.5" transform="rotate(-90 110.2 43.5)">10K</text>
<text x="112.8" y="43.5" transform="rotate(-90 112.8 43.5)">10K</text>
<text x="115.3" y="43.5" transform="rotate(-90 115.3 43.5)">10K</text>
<text x="135.1" y="44.5">GND1</text>
<text x="138.2" y="45.7">ISO1540</text>
<text x="144.1" y="44.5">GND2</text>
<text x="149.8" y="45.7">U3</text>
<text x="192.2" y="46.2">-12V</text>
<text x="234.3" y="43.6">+5V</text>
<text x="234.3" y="46.2">+12V</text>
<text x="248.7" y="47.7" transform="rotate(-90 248.7 47.7)">100nF</text>
<text x="263.9" y="47.7" transform="rotate(-90 263.9 47.7)">100nF</text>
<text x="49.7" y="52.5">+3V3</text>
<text x="83.8" y="48.3">U1</text>
<text x="84.3" y="52.1">SCL</text>
<text x="92.5" y="52.8" transform="rotate(-90 92.5 52.8)">VCC</text>
<text x="94.7" y="52.1">SC0</text>
<text x="109" y="48.5" transform="rotate(-90 109 48.5)">R12</text>
<text x="111.5" y="48.5" transform="rotate(-90 111.5 48.5)">R13</text>
<text x="114.1" y="48.5" transform="rotate(-90 114.1 48.5)">R10</text>
<text x="116.6" y="48.5" transform="rotate(-90 116.6 48.5)">R11</text>
<text x="135.1" y="52.1">VCC1</text>
<text x="144.4" y="52.1">VCC2</text>
<text x="192" y="51.2">+VSW</text>
<text x="192.6" y="48.7">GNDD</text>
<text x="234.3" y="51.2">+VSW</text>
<text x="251.2" y="52.4" transform="rotate(-90 251.2 52.4)">C6</text>
<text x="266.5" y="53" transform="rotate(-90 266.5 53)">C16</text>
<text x="48" y="56.1" transform="rotate(-90 48 56.1)">R1</text>
<text x="84.3" y="54.6">SDA</text>
<text x="94.7" y="54.6">SD0</text>
<text x="94.7" y="59.7">SD1</text>
<text x="94.7" y="57.2">SC1</text>
<text x="135.1" y="54.6">SDA1</text>
<text x="135.1" y="57.2">SCL1</text>
<text x="135.1" y="59.7">GND1</text>
<text x="144.1" y="59.7">GND2</text>
<text x="144.4" y="54.6">SDA2</text>
<text x="144.5" y="57.2">SCL2</text>
<text x="163.6" y="59.3" transform="rotate(-90 163.6 59.3)">C19</text>
<text x="168.7" y="57.9" transform="rotate(-90 168.7 57.9)">100nF</text>
<text x="205.1" y="58.5">Conn_02x08_Odd_Even</text>
<text x="214.7" y="56">J2</text>
<text x="256.3" y="57.6" transform="rotate(-90 256.3 57.6)">GNDD</text>
<text x="271.5" y="57.6" transform="rotate(-90 271.5 57.6)">GNDD</text>
<text x="49.3" y="61.2" transform="rotate(-90 49.3 61.2)">10K</text>
<text x="64.9" y="60.1">+3V3</text>
<text x="84.3" y="64.8">~{RESET}</text>
<text x="94.7" y="64.8">SD2</text>
<text x="94.7" y="62.2">SC2</text>
<text x="138.2" y="61">ISO1540</text>
<text x="149.8" y="61">U4</text>
<text x="157.4" y="64.8">GNDD</text>
<text x="161.8" y="62.5">+5V</text>
<text x="192.6" y="61.4">GNDD</text>
<text x="248.7" y="61.7" transform="rotate(-90 248.7 61.7)">100nF</text>
<text x="263.9" y="61.7" transform="rotate(-90 263.9 61.7)">100nF</text>
<text x="51.8" y="71.2" transform="rotate(-90 51.8 71.2)">RST</text>
<text x="94.7" y="69.9">SD3</text>
<text x="94.7" y="67.3">SC3</text>
<text x="135.1" y="67.3">VCC1</text>
<text x="135.1" y="69.9">SDA1</text>
<text x="144.4" y="67.3">VCC2</text>
<text x="144.4" y="69.9">SDA2</text>
<text x="234.3" y="71.6">+5V</text>
<text x="250.3" y="71.6">-12V</text>
<text x="251.2" y="66.3" transform="rotate(-90 251.2 66.3)">C7</text>
<text x="265.6" y="71.6">-12V</text>
<text x="266.5" y="66.9" transform="rotate(-90 266.5 66.9)">C17</text>
<text x="41.9" y="73.7">SW1</text>
<text x="62" y="72.6" transform="rotate(-90 62 72.6)">10K</text>
<text x="64.5" y="72.6" transform="rotate(-90 64.5 72.6)">10K</text>
<text x="67.1" y="72.6" transform="rotate(-90 67.1 72.6)">10K</text>
<text x="84.3" y="77.5">A2</text>
<text x="94.7" y="74.9">SD4</text>
<text x="94.7" y="72.4">SC4</text>
<text x="94.7" y="77.5">SC5</text>
<text x="135.1" y="72.4">SCL1</text>
<text x="135.1" y="74.9">GND1</text>
<text x="138.2" y="76.2">ISO1540</text>
<text x="144.1" y="74.9">GND2</text>
<text x="144.5" y="72.4">SCL2</text>
<text x="149.8" y="76.2">U7</text>
<text x="192.2" y="74.1">-12V</text>
<text x="192.6" y="76.6">GNDD</text>
<text x="234.3" y="74.1">+12V</text>
<text x="50.2" y="80.4">GND</text>
<text x="84.3" y="82.6">A0</text>
<text x="84.3" y="80">A1</text>
<text x="94.7" y="80">SD5</text>
<text x="94.7" y="82.6">SC6</text>
<text x="135.1" y="82.6">VCC1</text>
<text x="144.4" y="82.6">VCC2</text>
<text x="192" y="79.2">+VSW</text>
<text x="214.7" y="83.9">J3</text>
<text x="234.3" y="79.2">+VSW</text>
<text x="94.7" y="85.1">SD6</text>
<text x="94.7" y="87.6">SC7</text>
<text x="135.1" y="85.1">SDA1</text>
<text x="135.1" y="87.6">SCL1</text>
<text x="144.4" y="85.1">SDA2</text>
<text x="144.5" y="87.6">SCL2</text>
<text x="163.6" y="89.2" transform="rotate(-90 163.6 89.2)">C3</text>
<text x="168.7" y="88.3" transform="rotate(-90 168.7 88.3)">100nF</text>
<text x="191.6" y="88.9">+3V3</text>
<text x="205.1" y="86.5">Conn_02x08_Odd_Even</text>
<text x="234.3" y="89.3">GND</text>
<text x="68.1" y="91.9">J5</text>
<text x="83.6" y="95.5" transform="rotate(-90 83.6 95.5)">PCA9548ADW</text>
<text x="92.5" y="91.2" transform="rotate(-90 92.5 91.2)">GND</text>
<text x="94.7" y="90.2">SD7</text>
<text x="135.1" y="90.2">GND1</text>
<text x="138.2" y="91.4">ISO1540</text>
<text x="144.1" y="90.2">GND2</text>
<text x="149.8" y="91.4">U8</text>
<text x="244.9" y="95.5" transform="rotate(-90 244.9 95.5)">+3V3</text>
<text x="252.5" y="95.5" transform="rotate(-90 252.5 95.5)">+3V3</text>
<text x="58.2" y="101.9" transform="rotate(-90 58.2 101.9)">Conn_02x03_Odd_Even</text>
<text x="93.3" y="99.5">GND</text>
<text x="107.7" y="101.9" transform="rotate(-90 107.7 101.9)">10K</text>
<text x="110.2" y="101.9" transform="rotate(-90 110.2 101.9)">10K</text>
<text x="112.8" y="101.9" transform="rotate(-90 112.8 101.9)">10K</text>
<text x="115.3" y="101.9" transform="rotate(-90 115.3 101.9)">10K</text>
<text x="128.3" y="99.1">GND</text>
<text x="157.4" y="99.1">GNDD</text>
<text x="258.4" y="96.1" transform="rotate(-90 258.4 96.1)">+24V</text>
<text x="264.7" y="96.1" transform="rotate(-90 264.7 96.1)">+24V</text>
<text x="271.1" y="96.1" transform="rotate(-90 271.1 96.1)">+24V</text>
<text x="274.1" y="96.8">+VSW</text>
<text x="65.4" y="105.8">GND</text>
<text x="109" y="107" transform="rotate(-90 109 107)">R18</text>
<text x="111.5" y="107" transform="rotate(-90 111.5 107)">R19</text>
<text x="114.1" y="107" transform="rotate(-90 114.1 107)">R20</text>
<text x="116.6" y="107" transform="rotate(-90 116.6 107)">R21</text>
<text x="119.4" y="104.1">+3V3</text>
<text x="192.2" y="107.1">+24V</text>
<text x="234.3" y="107.1">+24V</text>
<text x="234.3" y="104.6">GND</text>
<text x="243.6" y="106.1" transform="rotate(-90 243.6 106.1)">100nF</text>
<text x="251.2" y="106.1" transform="rotate(-90 251.2 106.1)">100nF</text>
<text x="256.3" y="105.7" transform="rotate(-90 256.3 105.7)">R2</text>
<text x="258.8" y="107.6" transform="rotate(-90 258.8 107.6)">4K7</text>
<text x="263.9" y="106.1" transform="rotate(-90 263.9 106.1)">100nF</text>
<text x="270.3" y="106.1" transform="rotate(-90 270.3 106.1)">100nF</text>
<text x="275.3" y="105.7" transform="rotate(-90 275.3 105.7)">R6</text>
<text x="277.9" y="107.6" transform="rotate(-90 277.9 107.6)">4K7</text>
<text x="214.7" y="111.9">J4</text>
<text x="246.1" y="110.8" transform="rotate(-90 246.1 110.8)">C2</text>
<text x="253.8" y="111.4" transform="rotate(-90 253.8 111.4)">C12</text>
<text x="266.5" y="110.8" transform="rotate(-90 266.5 110.8)">C1</text>
<text x="272.8" y="111.4" transform="rotate(-90 272.8 111.4)">C18</text>
<text x="191.6" y="116.8">+3V3</text>
<text x="205.1" y="114.4">Conn_02x08_Odd_Even</text>
<text x="234.3" y="117.3">GND</text>
<text x="260.1" y="114.6" transform="rotate(-90 260.1 114.6)">D1</text>
<text x="279.2" y="114.6" transform="rotate(-90 279.2 114.6)">D2</text>
<text x="244.4" y="120.5" transform="rotate(-90 244.4 120.5)">GND</text>
<text x="252" y="120.5" transform="rotate(-90 252 120.5)">GND</text>
<text x="256.3" y="121.2" transform="rotate(-90 256.3 121.2)">GREEN_LED</text>
<text x="264.7" y="120.5" transform="rotate(-90 264.7 120.5)">GND</text>
<text x="271.1" y="120.5" transform="rotate(-90 271.1 120.5)">GND</text>
<text x="275.3" y="121.6" transform="rotate(-90 275.3 121.6)">YELLOW_LED</text>
<text x="113" y="130.8">+12V</text>
<text x="133.9" y="130.3">U11</text>
<text x="258.4" y="129.4" transform="rotate(-90 258.4 129.4)">GND</text>
<text x="274.1" y="127">GNDD</text>
<text x="41.7" y="136.1">+VSW</text>
<text x="84.1" y="137.3">PDSE1-S24-D12-M</text>
<text x="92.6" y="134.7">U2</text>
<text x="125.3" y="132.8">LD1117S50TR_SOT223</text>
<text x="131.1" y="135.9">VI</text>
<text x="138.1" y="135.9">VO</text>
<text x="161.4" y="133.8">+5V</text>
<text x="192.2" y="135.1">+24V</text>
<text x="234.3" y="135.1">+24V</text>
<text x="234.3" y="132.5">GND</text>
<text x="58.5" y="139.7">L1</text>
<text x="59.4" y="143.5">6.8uH</text>
<text x="84.3" y="142.2">VIN</text>
<text x="97.2" y="141">+VOUT</text>
<text x="112.8" y="143.8" transform="rotate(-90 112.8 143.8)">1uF/25V</text>
<text x="115.6" y="138.4">C13</text>
<text x="122.7" y="143.5">100nF</text>
<text x="123.1" y="138.4">C9</text>
<text x="136.9" y="139.7" transform="rotate(-90 136.9 139.7)">GND</text>
<text x="142.2" y="143.5">10uF/10V</text>
<text x="147.3" y="138.4">C15</text>
<text x="160.8" y="143.5">100nF</text>
<text x="161.2" y="138.4">C4</text>
<text x="56.3" y="145.2">C8</text>
<text x="75.3" y="145.2">C11</text>
<text x="84.3" y="149.9">GND</text>
<text x="101.2" y="146.1">0V</text>
<text x="115.6" y="148.6">C14</text>
<text x="122.5" y="148.6">C10</text>
<text x="48.3" y="152.4">4.7uF/50V</text>
<text x="67.3" y="152.4">4.7uF/50V</text>
<text x="97.2" y="151.1">-VOUT</text>
<text x="112.8" y="153.9" transform="rotate(-90 112.8 153.9)">1uF/25V</text>
<text x="122.7" y="153.7">100nF</text>
<text x="133.1" y="151.1">GNDD</text>
<text x="41.7" y="156.2">GNDD</text>
<text x="113" y="162.6">-12V</text>
</g>
<g font-size="1.8">
<text x="200.7" y="34.2">SD0</text>
<text x="227.3" y="34.2">SC1</text>
<text x="227.3" y="31.6">SC0</text>
<text x="153.6" y="38">SD0</text>
<text x="153.6" y="40.5">SC0</text>
<text x="200.7" y="36.7">SD1</text>
<text x="76.2" y="50.7">SCL</text>
<text x="76.2" y="53.2">SDA</text>
<text x="153.6" y="53.2">SD1</text>
<text x="153.6" y="55.8">SC1</text>
<text x="227.3" y="59.6">SC4</text>
<text x="200.7" y="64.7">SD5</text>
<text x="200.7" y="62.1">SD4</text>
<text x="227.3" y="62.1">SC5</text>
<text x="153.6" y="68.5">SD4</text>
<text x="153.6" y="71">SC4</text>
<text x="153.6" y="83.7">SD5</text>
<text x="153.6" y="86.3">SC5</text>
<text x="200.7" y="92.6">SCL</text>
<text x="200.7" y="95.1">MISO</text>
<text x="200.7" y="90.1">TXD</text>
<text x="226.4" y="95.1">MOSI</text>
<text x="227.2" y="90.1">RXD</text>
<text x="227.4" y="92.6">SDA</text>
<text x="200.7" y="100.2">SSEL2</text>
<text x="200.7" y="97.7">SCK</text>
<text x="225.2" y="97.7">SSEL1</text>
<text x="225.2" y="100.2">SSEL3</text>
<text x="200.7" y="118">TXD</text>
<text x="227.2" y="118">RXD</text>
<text x="200.7" y="120.5">SCL</text>
<text x="200.7" y="125.6">SCK</text>
<text x="200.7" y="123.1">MISO</text>
<text x="225.2" y="125.6">SSEL1</text>
<text x="226.4" y="123.1">MOSI</text>
<text x="227.4" y="120.5">SDA</text>
<text x="200.7" y="128.2">SSEL2</text>
<text x="225.2" y="128.2">SSEL3</text>
</g>
</svg>
